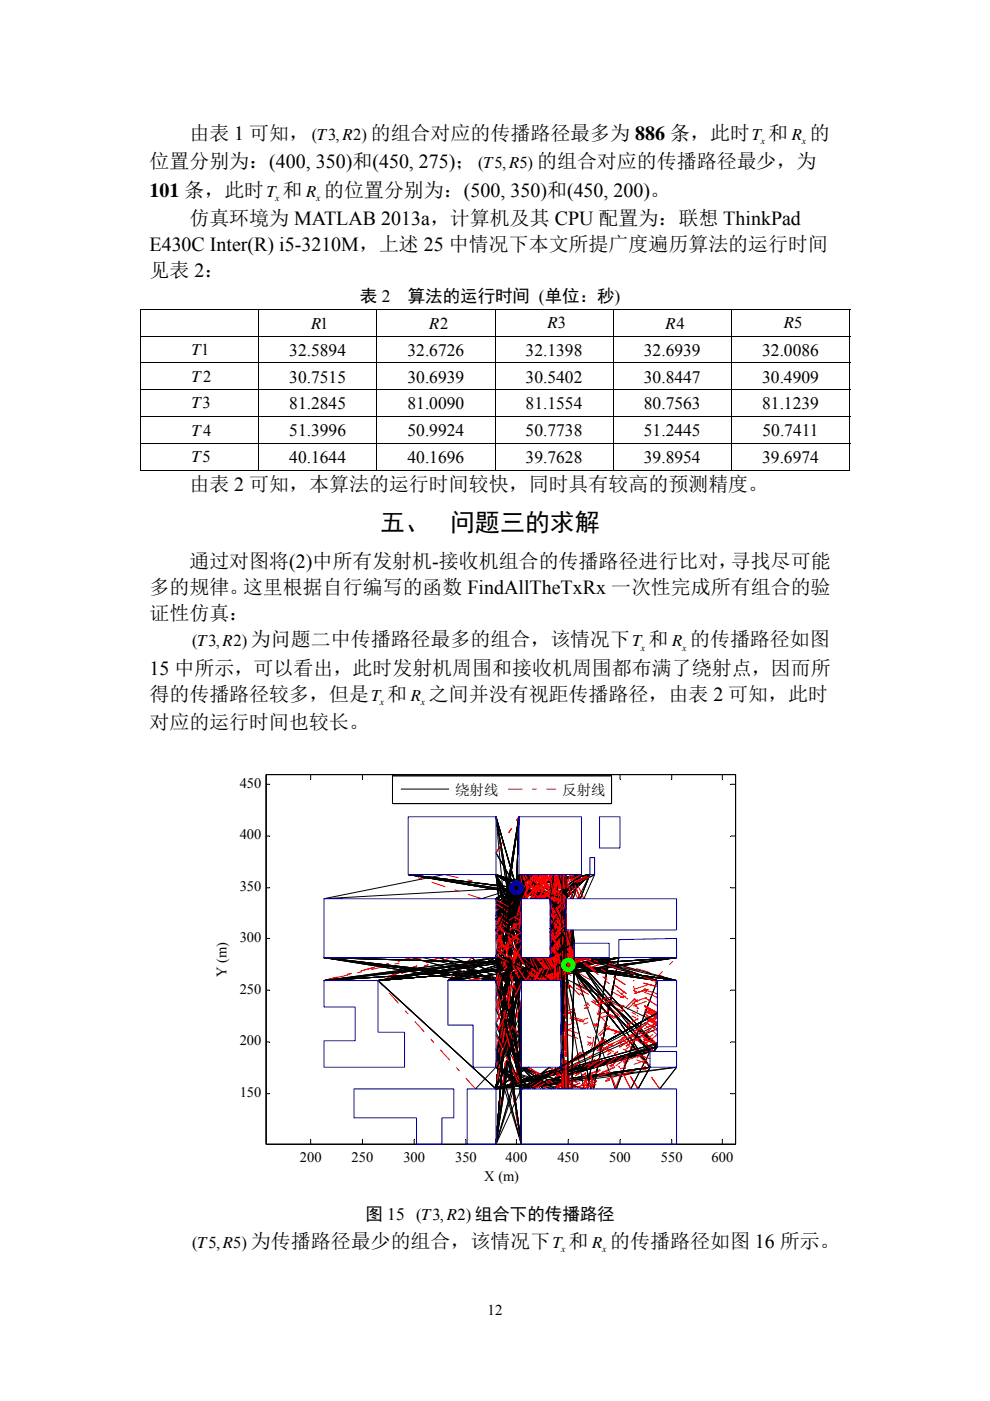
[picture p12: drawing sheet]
<svg xmlns="http://www.w3.org/2000/svg" width="210mm" height="297mm" viewBox="0 0 210 297" stroke-linecap="round" stroke-linejoin="round" font-family="sans-serif">
<path d="M29.7 65.5h.2v.2h-.2zM180.1 65.5h.2v.2h-.2zM180.1 99.6h.2v.2h-.2z" fill="#000"/>
<g fill="none" stroke="#000" stroke-width=".21">
<path d="M29.7 65.6h150.6M29.7 71.3h150.6M29.7 76.9h150.6M29.8 65.7v5.5M29.8 71.4v5.5M29.8 77v5.5M54.9 65.7v5.5M54.9 71.4v5.5M54.9 77v5.5M79.9 65.7v5.5M79.9 71.4v5.5M79.9 77v5.5"/>
<path d="M105 65.7v5.5M105 71.4v5.5M105 77v5.5M130.1 65.7v5.5M130.1 71.4v5.5M130.1 77v5.5M155.2 65.7v5.5M155.2 71.4v5.5M155.2 77v5.5M180.2 65.7v5.5M180.2 71.4v5.5M180.2 77v5.5"/>
<path d="M29.7 82.6h150.6M29.7 88.3h150.6M29.7 94h150.6M29.7 99.7h25.1M29.8 82.7v5.5M29.8 88.4v5.5M29.8 94.1v5.7M54.9 82.7v5.5M54.9 88.4v5.5M54.9 94.1v5.7M54.9 99.7h24.9M79.9 82.7v5.5"/>
<path d="M79.9 88.4v5.5M79.9 94.1v5.7M80 99.7h24.9M105 82.7v5.5M105 88.4v5.5M105 94.1v5.7M105.1 99.7h24.9M130.1 82.7v5.5M130.1 88.4v5.5M130.1 94.1v5.7M130.2 99.7h24.9M155.2 82.7v5.5"/>
<path d="M155.2 88.4v5.5M155.2 94.1v5.7M155.2 99.7h24.9M180.2 82.7v5.5M180.2 88.4v5.5M180.2 94.1v5.7"/>
</g>
<path d="M56.5 164.2h99.5v78.4h-99.5z" fill="#fff"/>
<path d="M56.5 164.2h99.5v78.4h-99.5z" fill="none" stroke="#fff" stroke-width=".21"/>
<g fill="none" stroke="#000" stroke-width=".21">
<path d="M56.5 164.2h99.5v78.4h-99.5zM56.5 177.2h.7M56.5 166.3h.7M65.9 164.2v1M76.9 164.2v1M87.8 164.2v1M98.8 164.2v1M105.2 173.2l4.3 15M105.2 173.2l5.4 34.7M105.2 173.2l5.4 29.8M105.2 173.2l5.4 57.7M109.5 164.2v1"/>
<path d="M110.1 173.2l-4.9 29.8M110.1 173.2l-.6 15M110.1 173.2l-4.9 34.7M120.5 164.2v1M131.5 164.2v1M142.5 164.2v1M153.2 164.2v1M155 177.2h1M155 166.3h1M56.5 199h.7M56.5 188.2h.7M86.6 185.4l30.1 5.1"/>
<path d="M86.6 185.4l22.9 2.8M86.6 185.4l33.4 5.1M94.2 185.4l-25.5 5.1 40.8-2.3M105.2 185.4l4.3 2.8M105.2 180.8l4.3 7.4M105.2 185.4l5.4 22.5M105.2 185.4l5.4 17.6M105.2 185.4l11.5 5.1M105.2 190.5l5.4 17.4M105.2 190.5l5.4 12.5M105.2 185.4l5.4 11.5-5.4-6.4M105.2 185.4l5.4 9"/>
<path d="M105.2 190.5l5.4 9M105.2 185.4l5.4 45.5M105.2 185.4l14.8 5.1M105.2 190.5l5.4 40.4M105.2 190.5l5.4 4.4M109.5 188.2l-4.3 19.7 15.3-3.3M109.5 188.2l7.2 2.3 3.8 14.1M109.5 188.2l-4.3 14.8M109.5 188.2l-4.3 19.7M109.5 188.2l1.1 19.7M109.5 188.2l1.1 14.8M109.5 188.2l2.6-2.8-1.5 5.1"/>
<path d="M109.5 188.2l-4.3 6.7M109.5 188.2l-4.3 9M109.5 188.2l1.1 2.6M109.5 188.2l-4.3 2.3M109.5 188.2l-4.3 42.7M109.5 188.2l-4.3 38.1M109.5 188.2l-4.3 54.4M109.5 188.2l1.1 54.4M109.5 188.2l1.1 38.1M109.5 188.2l1.1 42.7M109.5 188.2l1.1 2.3M109.5 188.2l7.2 2.3"/>
<path d="M109.5 188.2l10.5 2.3M109.5 188.2l-4.3 4.4M109.5 188.2l-4.3 5.9M109.5 188.2l1.3 2.3M109.5 188.2l1.6-2.8-5.9 5.1M109.5 188.2l-7.3 2.3M109.5 188.2l-4.3 23.5M109.5 188.2l1.1 7.4M109.5 188.2l1.1 5.6M109.5 188.2l1.1 4.9M109.5 188.2l4.4 2.3M109.5 188.2l4.9 2.3"/>
<path d="M109.5 188.2l5.4 2.3M109.5 188.2l-4.3 3.4M109.5 188.2l-4.3 4.1M109.5 188.2l-4.3 6.9M109.5 188.2l-4.3 7.4M109.5 188.2l1.6 2.3M109.5 188.2l1.1 2.9M109.5 188.2l2.1 2.3M109.5 188.2l-4.3 11.3M109.5 188.2l-4.3 9.2M109.5 188.2l-4.3 2.6M110.1 185.4l-4.9 17.6"/>
<path d="M110.1 185.4l-.6 2.8M110.1 185.4l-4.9 22.5M110.1 185.4l.5 17.6M110.1 185.4l.5 22.5M110.1 185.4l6.6 5.1M110.1 185.4l-4.9 8.2M110.1 185.4l-4.9 10.8 5.4 6.8M110.1 185.4l9.9 5.1M110.1 185.4l1.2 5.1-1.8-2.3M110.1 185.4l-4.9 8.7M110.1 185.4l3 5.1M110.3 185.4l-.8 2.8"/>
<path d="M110.6 190.5l-5.4 12.5M110.6 190.5l-5.4 17.4M110.6 190.5l-5.4 6.2M110.6 190.5l-5.4 8.5M110.6 190.5l-5.4 3.6M110.6 190.5l-5.4 7.9M110.8 185.4l-1.3 2.8M111.3 185.4l-1.8 2.8M112.6 185.4l-3.1 2.8M112.9 185.4l-3.4 2.8M113.1 185.4l-3.6 2.8M113.4 185.4l-3.9 2.8"/>
<path d="M113.6 185.4l-3 5.1M113.9 185.4l-3.3 5.1M114.4 185.4l-3.8 5.1M116.7 190.5l3.8 14.1M116.7 190.5l2.3 17.4M116.7 190.5l5.1 12.5M116.7 190.5l3.3 6.7M116.7 190.5l.8 17.4-12.3-4.9M116.7 190.5l5.1 11-1.8-4.3M116.7 190.5l1.8 17.4M116.7 190.5l7.1 40.4M116.7 190.5l8.7 40.4"/>
<path d="M116.7 190.5l13.8 40.4M116.7 190.5l5.1 11.8M116.7 190.5l3.3 6.4M116.7 185.4v5.1M116.7 190.5l2 17.4M116.7 190.5l3.3 4.4M116.7 190.5l3.3 4.1M116.7 190.5h3.3M116.7 190.5l3.3 3.3M116.7 190.5l9.4-5.1-2.3 5.1M116.9 185.4l-.2 5.1M117.2 185.4l-.5 5.1"/>
<path d="M117.5 185.4l-.8 5.1M117.7 185.4l-1 5.1M118.2 185.4l-1.5 5.1M119 185.4l1 5.1M119.8 185.4l.2 5.1M120 197.2l-1 10.7M120 197.2l-1 29.1M120 197.2l.5 7.4M120 190.5l-3.3 12.5M120 190.5l-1 17.4M120 190.5l-1 35.8M120 185.4v5.1"/>
<path d="M120 190.5l-3.3 6.4M120 190.5l-3.3 7.2M120 190.5l-.7-5.1-.3 22.5M120 190.5l-1.5-5.1-1.8 17.6M120 190.5l-3.3 3.1M120 190.5l-3.3 3.6M120 190.5l-3.3 4.9M120 190.5l-3.3 10.2 3.3-3.5M120 190.5l-2.8 17.4M120 190.5l-1.8 17.4M120 190.5l-3.3 4.6M120 190.5l-3.3 10.8"/>
<path d="M120 190.5l-1 28.9M120 190.5l-.7 40.4-.3-4.6M120 190.5l-3.3 12.3 5.1-2.8M120 197.2l-3.3 3.3M120 197.2l-3.3 3.8M120 197.2l.5 33.7M120 197.2l1.8 3.8M120 197.2l1.8 3.5M120 197.2l1.8 3.3M120 190.5l-2 17.4M121 197.2l.8 5.8M121.5 197.2l.3 2.8"/>
<path d="M121.8 200l-1.3 4.6M121.8 200l-.5-2.8 .5 5.8M121.8 200l-.5 30.9M121.8 200l-5.1 2.5M121.8 200l-5.1 3M121.8 200l-11.2 7.9M123.3 185.4l-6.6 5.1M123.3 185.4l-6.6 7.7 3.3-2.6M123.3 185.4l-6.6 7.9M123.3 185.4l-6.6 9.5M123.3 185.4l-6.6 7.4M123.3 185.4l-1.8 5.1"/>
<path d="M123.3 185.4l-6.6 6.4M123.3 185.4l-2.3 5.1M123.3 185.4l-3.3 5.1M123.3 185.4l-13.8 2.8M125.1 185.4l-15.6 2.8M125.1 185.4l-8.4 5.1M125.1 185.4l-5.1 5.1M125.1 185.4l-2 5.1M125.1 185.4l-8.4 7.2M125.1 185.4l-2.5 5.1M155 199h1M155 188.2h1"/>
<path d="M56.5 209.9h.7M68.7 203l51.8 1.6M68.7 203l36.5 4.9M68.7 203l30.4 4.9M68.7 203l41.9 4.9M80.2 207.9l33.9-4.9-3.5 4.9M80.2 207.9l25 23M87.3 203l17.9 4.9M89.6 203l21 4.9M93.2 203l12 4.9M95 207.9l17.9-4.9-2.3 4.9M95.8 203l14.8 4.9"/>
<path d="M100.1 203l5.1 4.9M102.9 203l7.7 4.9M105.2 203l5.4 4.9M105.2 203l5.4 39.6M105.2 207.9l5.4 34.7M105.2 203l5.4 23.3M105.2 207.9l5.4 18.4M105.2 203l5.4 27.9M105.2 214l5.4 12.3M105.2 216.8l5.4 9.5M105.2 217.1l5.4 13.8M105.2 218.9l5.4 12"/>
<path d="M105.2 203l15.3 1.6M105.2 203l-36.5 4.9M105.2 203l-25 4.9M105.2 203l-10.2 4.9M105.2 203l13.8 4.9M105.2 203l34.2 4.9M105.2 203h5.4M105.2 207.9l5.4 23M105.2 203l8.9 4.9M105.2 203l9.7 4.9M105.2 203l5.6 4.9M105.2 203l6.1 4.9"/>
<path d="M105.2 203l8.2 4.9M105.2 203l11.7 4.9M105.2 207.9l11.2-4.9-5.8 4.9M110.6 203l9.9 1.6M110.6 203v4.9M110.6 203l-41.9 4.9M110.6 203l-30.4 4.9M110.6 203l-15.6 4.9M110.6 203l8.4 4.9M110.6 203l28.8 4.9M110.6 203l32.9 4.9M110.6 203l5.8 4.9"/>
<path d="M110.6 203l6.1 4.9M110.6 203l3 4.9M110.6 203l4.1 4.9M110.6 203l5.6 4.9M110.6 203l28.8 13.8M110.6 203l2.5 4.9M110.6 207.9h-5.4M110.6 203l-5.4 4.9M110.6 207.9l-5.4 23M110.6 203l-5.4 27.9M110.6 207.9l-5.4 18.4M110.6 203l-5.4 23.3"/>
<path d="M110.6 207.9l-5.4 34.7M110.6 203l-5.4 39.6M110.6 219.4l-5.4 11.5M110.6 217.6l-5.4 13.3M110.6 217.3l-5.4 9M110.6 214.8l-5.4 11.5M110.6 219.9l-5.4 6.4M110.8 203l-5.6 4.9M112.1 203l-6.9 4.9M112.4 203l-1.8 4.9M113.9 203l-3.3 4.9M114.4 203l-45.7 4.9"/>
<path d="M114.7 203l-4.1 4.9M115.2 203l-4.6 4.9M115.7 203l-20.7 4.9M115.9 203l-5.3 4.9M116.7 203l3.8 1.6M116.7 203l2.3 4.9M116.7 203l-6.1 4.9M116.7 203l-11.5 4.9M119 207.9l.8 23M120.5 204.6l23 3.3M120.5 204.6l17.4 21.7M120.5 204.6l17.4 18.3"/>
<path d="M120.5 204.6l-40.3 3.3M120.5 204.6l-25.5 3.3M120.5 204.6l18.9 3.3M120.5 204.6l18.9 17.3M120.5 204.6l-1.5 3.3M120.5 204.6l-1.5 21.7M120.5 204.6l-15.3 3.3M121.8 203l-16.6 4.9M121.8 203l-1.3 1.6M121.8 203l-11.2 4.9M122.3 203l15.6 23.3M124.4 203l-19.2 4.9"/>
<path d="M124.9 203l14.5 4.9M125.1 203l-14.5 4.9M125.6 203l17.9 4.9M127.2 203l-16.6 4.9M129.2 203l-24 4.9M129.2 203l-8.7 1.6M129.2 203l-4.6 27.9M129.2 203l-18.6 4.9M131.3 203l-10.8 1.6M131.3 203l-5.4 27.9M131.3 203l-20.7 4.9M131.3 203l-26.1 4.9"/>
<path d="M139.4 218.1l-28.8 12.8M139.4 217.3l-28.8 13.6M139.4 215.5l-28.8 15.4M139.4 207.9l-16.6-4.9 20.7 4.9M139.4 207.9l-8.7 23M143.5 203l-38.3 4.9M143.5 203l-74.8 4.9M143.5 203l-32.9 4.9M155 209.9h1M56.5 231.9h.7M56.5 220.9h.7M105.2 222.4l5.4 20.2"/>
<path d="M105.2 225l5.4 17.6M105.2 226.3l-4.3 4.6M105.2 226.3l6.6 4.6M105.2 226.3l11.7 4.6M105.2 226.3l15.6 4.6M105.2 226.3l8.2 4.6M105.2 230.9h5.4M105.2 226.3l5.4 4.6M105.2 226.3l7.2 4.6M105.2 226.3l6.1 4.6M105.2 226.3l13.8 4.6M110.6 226.3l4.1 4.6"/>
<path d="M110.6 226.3l4.6 4.6M110.6 226.3l4.8 4.6M110.6 226.3l9.7 4.6M110.6 226.3l13 4.6M110.6 226.3l7.1 4.6M110.6 226.3l6.6 4.6M110.6 226l-5.4 16.6M110.6 224l-5.4 18.6M110.6 230.9l-5.4 11.7M111.6 226.3l-6.4 4.6M112.1 226.3l-6.9 4.6M116.4 226.3l-5.8 4.6"/>
<path d="M116.7 226.3l-6.1 4.6M119 226.3l-8.4 4.6M119 226.3l20.4-11.5-28.8 16.1M119 226.3l-13.8 4.6M137.9 226.3l-2.6 4.6M137.9 222.9l1.5-1.5-28.8 9.5M137.9 222.9l-4.1 8M137.9 226.3l-27.3 4.6M137.9 222.9l-27.3 8M137.9 226.3l-32.7 4.6M137.9 222.9l-32.7 8M139.4 221.9l-28.8 9"/>
<path d="M139.4 221.9l-17.4-18.9 15.9 19.9M139.4 221.9l-.8 1M139.4 221.9l-34.2 9M139.4 221.2l-34.2 9.7M143.5 226.3l-38.3 4.6M143.5 226.3l-3.6 4.6M143.5 226.3l-32.9 4.6M155 231.9h1M155 220.9h1M65.9 241.6v1M76.9 241.6v1M87.8 241.6v1"/>
<path d="M98.8 241.6v1M109.5 241.6v1M120.5 241.6v1M131.5 241.6v1M142.5 241.6v1M153.2 241.6v1"/>
</g>
<g fill="none" stroke="#00f" stroke-width=".21">
<path d="M86.6 173.2h18.6v12.2h-18.6zM110.1 173.2h13.2v12.2h-13.2zM127.2 173.2h4.3v6.6h-4.3zM68.7 190.5h36.5v12.5h-36.5zM110.6 190.5h6.1v12.5h-6.1zM120 190.5h23.5v6.7h-23.5zM121.8 200h7.4v3h-7.4zM125.1 181.8h1v3.6h-1zM131.3 199.2l12.2-.2v4h-12.2zM68.7 207.9h11.5v11h5.6v7.4h-17.1v-5.6h6.6v-7.2h-6.6zM95 207.9h10.2v18.4h-4.8v-9h-5.4zM110.6 207.9h8.4v18.4h-8.4z"/>
<path d="M139.4 207.9h4.1v14h-4.1zM75.1 230.9h21.2v6.1h-2.6v5.6h-5.4v-5.6h-13.2zM99.1 230.9h6.1v11.7h-6.1zM110.6 230.9h32.9v11.7h-32.9zM137.9 222.9h5.6v3.4h-5.6z"/>
<circle cx="109.6" cy="188.2" r="1.02"/>
<circle cx="120.5" cy="204.6" r="1.02"/>
</g>
<g fill="none" stroke="#f00" stroke-width=".21" stroke-dasharray="3 2 1 2" stroke-linecap="butt">
<path d="M94.2 185.4l22.5 5.1M102.2 190.5l-15.6-5.1M105.2 194.9l5.4 8.1M105.2 197.2l5.4 10.7M105.2 192.6l5.4 5.1M105.2 194.1l5.4 6.6M105.2 193.6l5.4 9.4M105.2 196.2l5.4 11.7M105.2 196.7l5.4 6.3M105.2 199l5.4 8.9M105.2 180.8l4.9-7.6M105.2 199.2l5.4 3.8"/>
<path d="M105.2 191.6l5.4 3.8M105.2 192.3l5.4 5.1M105.2 195.1l8.2 12.8M105.2 199.7l11 8.2M105.2 191.6l5.4 4M105.2 195.6l7.2 12.3M105.2 199.2l10.7 8.7M105.2 194.1l7.9 13.8M105.2 196.2l7.9-10.8M105.2 194.1l5.4 3.6M105.2 198.4l6.4 9.5M105.2 199.5l5.4 13.2"/>
<path d="M105.2 197.4l5.4 11M105.2 196.7l5.4 2.8M105.2 190.8l5.4 2.8M110.3 185.4l1.3 5.1M110.3 185.4l1 5.1M110.6 190.8l-5.4 17.1M110.6 197.7l-5.4 5.3M110.6 196.9l-5.4 11M110.6 194.4l-5.4 8.6M110.6 199.5l-5.4 8.4M110.6 196.9l-5.4 6.1M110.6 195.6l-5.4 47"/>
<path d="M110.6 193.8l-5.4 37.1M110.6 193.1l-5.4 33.2M110.6 195.4l-5.4 3.8M110.6 197.4l-5.4 4.9M110.6 195.6l-5.4 4.1M110.6 194.9l-5.4 4.3M110.6 191.1l-5.4 20.1M110.6 197.7l-5.4 3.6M110.6 191.1l-5.4 18.6M110.6 199.5l-5.4 3M110.6 193.6l-5.4 3.1M110.8 190.5l2.8-5.1"/>
<path d="M110.8 185.4l2.3 5.1M110.8 185.4l1.8 5.1M110.8 185.4l2.1 5.1M110.8 190.5l2.3-5.1M111.1 185.4l5.6 5.1M111.1 190.5l3.6-5.1M111.1 185.4l2.8 5.1M111.3 190.5l4.1-5.1M111.3 190.5l1.3-5.1M111.3 185.4l2.8 5.1M111.3 190.5l1.1-5.1M111.6 190.5l4.1-5.1"/>
<path d="M111.6 190.5l1.5-5.1M112.1 185.4l4.6 5.1M112.1 185.4l7.9 8.4M112.1 185.4l1.5 5.1M112.4 185.4l1 5.1M112.6 185.4l7.4 6.7M112.6 190.5l2.1-5.1M112.6 185.4l1.3 5.1M112.9 185.4l7.1 5.9M112.9 190.5l2-5.1M113.1 190.5l2.1-5.1M113.1 185.4l1.3 5.1"/>
<path d="M113.1 190.5l2.8-5.1M113.1 185.4l6.9 9.2M113.1 185.4l6.9 5.4M113.1 185.4l2.3 5.1M113.4 185.4l6.6 5.1M113.4 190.5l1-5.1M113.6 185.4l3.1 5.1M113.6 190.5l1.6-5.1M113.9 190.5l9.4-5.1M113.9 185.4l6.1 8.7M113.9 190.5l2.8-5.1M113.9 190.5l1.5-5.1"/>
<path d="M114.1 190.5l3.1-5.1M114.4 190.5l10.7-5.1M114.4 190.5l1.3-5.1M114.4 185.4l5.6 6.9M114.4 185.4l1 5.1M114.7 185.4l7.1 17.6M114.7 185.4l2 5.1M114.7 185.4l5.3 8.2M114.9 190.5l11.2-5.1M114.9 185.4l6.9 16.4M115.2 185.4l4.8 11.8M115.2 185.4l1.7 5.4"/>
<path d="M115.4 185.4l4.6 6.2M115.4 185.4l1.3 5.4M115.4 190.5l2.3-5.1M115.4 190.5l1-5.1M115.7 185.4l4.3 5.1M115.7 185.4l1.5 5.4M115.9 185.4l4.1 6.7M116.4 185.4l1.3 5.4M116.7 193.1l3.3 4.1M116.7 193.3l5.1 6.7M116.7 185.4v5.1M116.7 196.9l2.6 4.9"/>
<path d="M116.7 197.7l2.3 4.8M116.7 193.6l3.3 3.6M116.7 194.1l5.1 5.9M116.7 195.4l5.1 7.6M116.7 193.8l3.3 3.4M116.7 195.1l5.1 4.9M116.7 194.9l5.1 7.6M116.7 199.2l3.3 4.4M116.7 198.7l3.3 4.1M116.7 191.3l1.5 5.4M116.7 195.1l5.1 7.4M116.7 197.4l5.1 5.6"/>
<path d="M116.7 198.4l3.1 4.6M116.7 195.6l2 5.1M116.7 192.8l3.3 3.9M116.7 193.8l1.8 5.2M116.7 199l3.1 4.3M116.7 197.4l5.1 5.4M116.7 200l3.8 3.8M116.7 193.6l3.3 3.3M116.7 198.4l1.5-13M116.7 197.4l2.6 4.9M116.7 185.4l3.3 6.2M116.7 195.6l5.1 6.7"/>
<path d="M116.7 198.2l5.1 4.3M116.7 192.6l3.3 2.8M116.7 192.3l5.1 10.2M116.7 197.9l5.1 4.9M116.7 191.8l3.3 3.1M116.7 190.5l5.1 11.8M116.7 197.7l2.8 4.6M116.7 196.4l5.1 6.4M116.7 199.5l1.5 8.4M116.7 198.4l5.1 4.4M116.7 193.1l3.3 2.8M116.7 196.2l2.3 4.8"/>
<path d="M116.7 198.7l5.1 4.1M116.7 193.6l3.3 2.6M116.9 185.4l1.3 22.5M116.9 185.4l.8 22.5M117.2 185.4l1.8 22.5M117.2 185.4l2.8 5.1M117.5 185.4l.7 5.4M117.7 185.4l2.3 11.8M117.7 185.4l2.3 5.1M118.2 185.4l.8 5.4M118.2 185.4l1.8 5.4M118.5 185.4l-1.8 5.1"/>
<path d="M118.5 185.4l-1.8 5.9M118.5 185.4l.5 5.4M118.5 185.4l1.5 45.5M118.7 185.4l.3 5.7M119 185.4l-2.3 5.1M119 185.4l-2.3 14.1M119.3 185.4l-2.6 17.6M119.3 185.4l.2 5.7M119.5 185.4l.8 45.5M119.8 185.4l-.8 22.5M119.8 185.4l-3.1 8.4M119.8 185.4l-.8 24"/>
<path d="M120 196.9l-3.3 6.1M120 185.4v5.7M120 185.4l-1 40.9M120 191.3l-3.3 2.5M120 192.1l-3.3 3M120 194.9l-3.3 4.3M120 194.6l-3.3 4.1M120 185.4v45.5M120 197.2l.8 5.3M120 197.2l.3 5.3M120 193.8l-3.3 3.6M120 193.6l-3.3 4.8"/>
<path d="M120 196.7l-3.3 3.5M120 194.1l-3.3 4.9M120 196.9l-3.3 3.1M120 191.6l-3.3 5.8M120 191.6l-3.3 4M120 195.4l-3.3 2.8M120 185.4l-3.3 6.9M120 194.9l-3.3 3M120 192.1l-3.3 5.6M120 194.6l-3.3 4.6M120 192.3l-3.3 4.1M120 190.8l-3.3 10.2"/>
<path d="M120 197.2l1 5.3M120 195.9l-3.3 2.5M120 196.2l-3.3 2.5M120 190.8l-3.3 2.8M120 190.5l-3.3 7.2M120.3 197.2l.5 5.3M120.5 197.2l.3 5.3M120.5 197.2l1.3 2.8M121 197.2l-.7 5.3M121 185.4l-4.3 10.2M121 190.5l-2-5.1M121 197.2v5.3"/>
<path d="M121 197.2l.8 3.3M121.3 197.2l-.5 5.3M121.3 197.2l-.8 5.3M121.3 197.2l-1 5.3M121.5 197.2l-.7 5.3M121.5 190.5l-1.7-5.1M121.5 185.4l-4.8 10.8M121.8 200l-2.3 5.1M122.6 190.5l-2.6-5.1M123.1 190.5l-2.1-5.1M123.8 190.5l-2.3-5.1M87.3 203l-18.6 4.9"/>
<path d="M89.6 203l-20.9 4.9M93.2 203l-13 4.9M95.8 203l-15.6 4.9M99.1 207.9l5.3-.8M100.1 203l-5.1 4.9M102.9 203l-7.9 4.9M105.2 214l5.4-11M105.2 216.8l5.4-8.9M105.2 217.1l5.4-14.1M105.2 218.9l5.4-11M105.2 211.7l5.4 30.9M105.2 202.3l5.4 5.6"/>
<path d="M105.2 211.2l5.4 19.7M105.2 213.5l8.4-10.5M105.2 201.3l9.7 6.6M105.2 209.7l5.4 16.6M105.2 219.4l5.4 11.5M105.2 202.5l9.7 5.4M110.6 200.7l-5.4 7.2M110.6 219.4l-5.4-11.5M110.6 217.6l-5.4-14.6M110.6 217.3l-5.4-9.4M110.6 214.8l-5.4-11.8M110.6 219.9l-5.4-6.4"/>
<path d="M110.6 212.7l-5.4 13.6M110.6 208.4l-5.4 11M110.8 207.9l5.9-4.9M110.8 203l5.6 4.9M111.3 207.9l10.5-7.9M111.6 207.9l3.1-4.9M112.1 203l27.3 18.9M112.1 203l6.9 4.9M112.4 207.9l3-4.9M112.4 203l2 4.9M112.9 203l5.1 1.6M112.9 203l2.3 4.9"/>
<path d="M113.1 207.9l2.8-4.9M113.4 207.9l8.4-4.9M113.4 207.9l3-4.9M113.6 207.9l3.1-4.9M113.6 203l4.1 4.9M113.9 203l3.6 4.9M114.1 207.9l4.9-2.6M114.1 203l3.9 4.9M114.1 203l5.7 .8M114.4 203l5.4 .8M114.4 207.9l2-4.9M114.7 203l4.3 4.9"/>
<path d="M114.7 207.9l7.1-7.9M114.7 203l3.3 4.9M114.9 207.9l4.9-2.3M114.9 207.9l4.6-3.1M114.9 207.9l4.6-2.6M115.2 203l22.7 23.3M115.2 207.9l5.3-10.7M115.4 203l2.8 4.9M115.7 203l5.3 1.3M115.9 203l22 19.9M115.9 207.9l4.4-3.3M115.9 203l2.8 4.9"/>
<path d="M116.2 207.9l5.6-4.9M116.2 207.9l4.3-3.3M116.4 203l4.9 2.3M116.4 203l23 18.9M116.4 207.9l4.1-3.3M116.4 203l2.6 4.9M116.4 207.9l4.4-3.6M116.4 203l2.1 4.9M116.7 207.9l4.3-3.3M116.7 200.7l2.3 7.2M116.7 201.3l2 6.6M116.7 202.5l4.8 2.6"/>
<path d="M116.7 202.8l4.8 2.5M116.7 203l4.6 2.8M116.7 200.5l3.8 4.1M116.7 200.7l3.6 4.1M116.7 201l3.6 4.3M116.7 200.2l3.6 4.1M116.7 201l2.3 6.9M116.7 202.8l1.3 5.1M116.9 207.9l12.3-4.9M117.2 207.9l-.5-4.9M117.5 207.9l13.8-4.9M117.5 207.9l3-4.3"/>
<path d="M117.5 207.9l1.2-22.5M117.7 207.9l3.6-4.1M117.7 207.9l.8-22.5M118 207.9l3.3-4.3M118 207.9l-1.3-9.5M118 207.9l3-4.6M118 207.9l3-10.7M118.2 207.9l-1.5-17.4M118.2 207.9l2.8-4.6M118.2 207.9l1.1-22.5M118.2 207.9l1.8-10.7M118.5 207.9l1.5-10.7"/>
<path d="M118.5 207.9l2.3-4.9M118.7 207.9l1.6-10.7M118.7 207.9l1.6-5.1M118.7 207.9l2.8-4.6M118.7 207.9l2.6-4.6M119 219.4l.5 11.5M119 207.9l2.3-4.9M119 215.3l20.4-6.1M119 209.4l.8 21.5M119 217.8l20.4-7.1M119 218.9l20.4-7.4M119 214.8l20.4-6.6"/>
<path d="M119 207.9l1.5-5.1M119 213.5l.5-28.1M121.8 201.5l-2.3 5.1M121.8 202.3l-2.8 5.6M121.8 202.5l-3.1 4.4M121.8 202.5l-3.1 4.6M121.8 201.5l-2 5.1M121.8 201l-2.3 5.1M121.8 200.7l-2.3 4.9M121.8 200.5l-2.5 4.8M121.8 203l-3.6 4.1M121.8 201.8l-2 4.8"/>
<path d="M121.8 202.8l-3.8 3.8M121.8 202.3l-3.3 4.3M121.8 202.5l-4.1 3.6M121.8 202.5l-2.3 4.9M121.8 202.8l-3.8 3.6M121.8 202.3l-2 4.8M121.8 202.8l-3.3 4.3M121.8 202.8l-4.1 3.3M121.8 200.5l-1.3 5.3M121.8 202.8l-4.3 3.3M122 203l-3.5 4.4M122 203l-3.8 4.1"/>
<path d="M122 203l-4.3 3.4M122.3 203l-3 4.6M122.6 203l-4.4 3.4M122.6 203l-4.4 3.6M122.8 203l-5.1 1.6M122.8 203l-5.3 1.3M123.8 203l-4.5 3.1M124.1 203l-5.1 1.8M124.4 203l19.1 4.9M124.9 203l-5.4 1.8M125.1 203l14.3 4.9M125.6 203l-5.3 1.6"/>
<path d="M127.2 203l16.3 4.9M139.4 214.8l-4.6-2.6M139.4 218.1l-20.4-10.2M139.4 217.3l-28.8-14.3M139.4 215.5l-22.7-12.5M139.4 216.8l-20.4 9.5M139.4 215.8l-4.6-2.5M139.4 216.8l-4.3-3M139.4 209.2l-5.1-1.3M139.4 217.3l-4.3-3M139.4 213.3l-15.6-10.3M139.4 215.3l-17.4-12.3"/>
<path d="M139.4 218.6l-4.3-3.3M139.4 215.5l-16.8-12.5M139.4 219.4l-4.3-3.3M139.4 210.7l-5.1-1.5M139.4 211.5l-5.1-2.1M139.4 208.2l-15.3-5.2M139.4 217.1l-16.8-14.1M100.9 230.9l-20.7-23M105.2 222.4l5.4-19.4M105.2 225l5.4-17.1M110.6 226l-5.4-18.1M110.6 224l-5.4-21"/>
<path d="M111.3 230.9l6.4-4.6M111.6 226.3l6.6 4.6M111.8 230.9l7.2-4.6M112.1 226.3l7.2 4.6M112.4 230.9l27-17.6M113.4 230.9l26-15.1M114.7 230.9l4.3-4.6M115.2 230.9l28.3-27.9M115.4 230.9l24-23M116.4 226.3l5.9 4.6M116.7 226.3l6.4 4.6M116.9 230.9l22.5-9"/>
<path d="M116.9 230.9l21-8M117.2 230.9l22.2-15.6M117.7 230.9l21.7-14.1M117.7 226.3l6.4 4.6M118.2 230.9l21.2-15.4M119 230.9l18.9-6.4M119.3 230.9l.2-5.4M119.3 230.9l20.1-13.6M119.3 230.9l-.3-17.4M119.5 230.9v-5.4M119.5 230.9l1-33.7M119.8 230.9l.2-5.4"/>
<path d="M119.8 230.9l1.2-33.7M120 230.9v-5.4M120 230.9v-45.5M120 230.9l.3-5.4M120.3 230.9l19.1-9M120.3 230.9l17.6-8M120.3 230.9v-5.4M120.5 230.9l.3-5.4M120.8 230.9l17.1-4.6M121.3 230.9v-5.4M122.3 230.9l17.1-13.8M123.1 230.9l16.3-12.3"/>
<path d="M123.6 230.9l14.3-4.6M123.6 230.9l14.3-5.1M123.8 230.9l5.4-27.9M124.1 230.9l15.3-11.5M124.6 230.9l-.8-5.4M125.4 230.9l5.9-27.9M125.9 230.9l-1-5.4M130.5 230.9l8.9-23M130.7 230.9l-2-5.1M133.8 230.9l-2.5-4.9M135.3 230.9l-2.8-4.6M137.9 224.5l-18.9-6.7"/>
<path d="M137.9 225.8l-18.9-6.9M138.6 222.9l-3.8-3.8M138.6 222.9l-3.8-4M139.4 221.4l-3.8-3.6M139.4 221.2l-20.4-5.9M139.4 221.4l-20.4-6.6M139.9 230.9l-3-4.4"/>
</g>
<circle cx="120.5" cy="204.6" r="1.02" fill="none" stroke="#0f0" stroke-width="1" stroke-linecap="butt"/>
<circle cx="109.6" cy="188.2" r="1.02" fill="none" stroke="#00f" stroke-width="1" stroke-linecap="butt"/>
<path d="M83.2 164.5h46.5v5.9h-46.5z" fill="#fff"/>
<path d="M83.2 164.5h46.5v5.9h-46.5z" fill="none" stroke="#fff" stroke-width=".21"/>
<path d="M83.2 164.5h46.5v5.9h-46.5zM85 167.3h10.3" fill="none" stroke="#000" stroke-width=".21"/>
<path d="M107.8 167.3h10.2" fill="none" stroke="#f00" stroke-width=".21" stroke-dasharray="3 2 1 2" stroke-linecap="butt"/>
<g font-size="5.3">
<text x="80.7" y="112.7">五、</text>
<text x="95.5" y="112.7">问题三的求解</text>
</g>
<g font-size="4.2">
<text x="40.2" y="29.7">由表 1 可知，</text>
<text x="78.6" y="29.7">的组合对应的传播路径最多为 886 条，此时</text>
<text x="162.9" y="29.7">和</text>
<text x="171.8" y="29.7">的</text>
<text x="31.7" y="35.7">位置分别为：(400, 350)和(450, 275)；</text>
<text x="113.9" y="35.7">的组合对应的传播路径最少，为</text>
<text x="31.7" y="41.7">101 条，此时</text>
<text x="59.9" y="41.7">和</text>
<text x="68.7" y="41.7">的位置分别为：(500, 350)和(450, 200)。</text>
<text x="40.2" y="47.8">仿真环境为 MATLAB 2013a，计算机及其 CPU 配置为：联想 ThinkPad</text>
<text x="31.7" y="53.3">E430C Inter(R) i5-3210M，上述 25 中情况下本文所提广度遍历算法的运行时间</text>
<text x="31.7" y="58.8">见表 2：</text>
<text x="40.2" y="104">由表 2 可知，本算法的运行时间较快，同时具有较高的预测精度。</text>
<text x="40.2" y="120.5">通过对图将(2)中所有发射机-接收机组合的传播路径进行比对，寻找尽可能</text>
<text x="31.7" y="126">多的规律。这里根据自行编写的函数 FindAllTheTxRx 一次性完成所有组合的验</text>
<text x="31.7" y="131.5">证性仿真：</text>
<text x="53.2" y="137">为问题二中传播路径最多的组合，该情况下</text>
<text x="137.5" y="137">和</text>
<text x="146.4" y="137">的传播路径如图</text>
<text x="31.7" y="143.1">15 中所示，可以看出，此时发射机周围和接收机周围都布满了绕射点，因而所</text>
<text x="31.7" y="148.5">得的传播路径较多，但是</text>
<text x="82.1" y="148.5">和</text>
<text x="91" y="148.5">之间并没有视距传播路径，由表 2 可知，此时</text>
<text x="31.7" y="154.6">对应的运行时间也较长。</text>
<text x="53.2" y="264.6">为传播路径最少的组合，该情况下</text>
<text x="120.6" y="264.6">和</text>
<text x="129.4" y="264.6">的传播路径如图 16 所示。</text>
</g>
<g font-size="3.7">
<text x="76.3" y="64.1">表 2</text>
<text x="86.5" y="64.1">算法的运行时间 (单位：秒)</text>
<text x="61.4" y="75.4">32.5894</text>
<text x="86.4" y="75.4">32.6726</text>
<text x="111.5" y="75.4">32.1398</text>
<text x="136.6" y="75.4">32.6939</text>
<text x="161.7" y="75.4">32.0086</text>
<text x="61.4" y="81.1">30.7515</text>
<text x="86.4" y="81.1">30.6939</text>
<text x="111.5" y="81.1">30.5402</text>
<text x="136.6" y="81.1">30.8447</text>
<text x="161.7" y="81.1">30.4909</text>
<text x="61.4" y="86.8">81.2845</text>
<text x="86.4" y="86.8">81.0090</text>
<text x="111.5" y="86.8">81.1554</text>
<text x="136.6" y="86.8">80.7563</text>
<text x="161.7" y="86.8">81.1239</text>
<text x="61.4" y="92.5">51.3996</text>
<text x="86.4" y="92.5">50.9924</text>
<text x="111.5" y="92.5">50.7738</text>
<text x="136.6" y="92.5">51.2445</text>
<text x="161.7" y="92.5">50.7411</text>
<text x="61.4" y="98.1">40.1644</text>
<text x="86.4" y="98.1">40.1696</text>
<text x="111.5" y="98.1">39.7628</text>
<text x="136.6" y="98.1">39.8954</text>
<text x="161.7" y="98.1">39.6974</text>
<text x="77.5" y="258.6">图 15 ( 3,R2) 组合下的传播路径</text>
</g>
<g font-size="3.5">
<text x="66.2" y="29.7">( 3,R2)</text>
<text x="67.2" y="29.7">T</text>
<text x="159.5" y="29.7">T</text>
<text x="167.9" y="29.7">R</text>
<text x="101.5" y="35.7">( 5,R5)</text>
<text x="102.5" y="35.7">T</text>
<text x="56.5" y="41.7">T</text>
<text x="64.9" y="41.7">R</text>
<text x="66" y="69.7">R1</text>
<text x="91.1" y="69.7">R2</text>
<text x="116.1" y="69.5">R3</text>
<text x="141.2" y="69.7">R4</text>
<text x="166.3" y="69.5">R5</text>
<text x="40.6" y="75.3">T1</text>
<text x="40.6" y="81">T2</text>
<text x="40.6" y="86.5">T3</text>
<text x="40.6" y="92.4">T4</text>
<text x="40.6" y="97.9">T5</text>
<text x="40.8" y="137">( 3,R2)</text>
<text x="41.8" y="137">T</text>
<text x="134.1" y="137">T</text>
<text x="142.5" y="137">R</text>
<text x="78.7" y="148.5">T</text>
<text x="87.1" y="148.5">R</text>
<text x="89.3" y="258.6">T</text>
<text x="40.8" y="264.6">( 5,R5)</text>
<text x="41.8" y="264.6">T</text>
<text x="117.2" y="264.6">T</text>
<text x="125.6" y="264.6">R</text>
</g>
<text font-size="3.2" x="103.4" y="278.7">12</text>
<g font-size="3.1">
<text x="50.8" y="167">450</text>
<text x="96.5" y="168.5">绕射线</text>
<text x="119.3" y="168.5">反射线</text>
<text x="50.8" y="178">400</text>
<text x="50.8" y="189">350</text>
<text x="50.8" y="199.7">300</text>
<text x="48" y="207.1" transform="rotate(-90 48 207.1)">Y (m)</text>
<text x="50.8" y="210.7">250</text>
<text x="50.8" y="221.6">200</text>
<text x="50.8" y="232.6">150</text>
<text x="63.6" y="246.4">200</text>
<text x="74.6" y="246.4">250</text>
<text x="85.6" y="246.4">300</text>
<text x="96.5" y="246.4">350</text>
<text x="102.7" y="250.5">X (m)</text>
<text x="107.3" y="246.4">400</text>
<text x="118.2" y="246.4">450</text>
<text x="129.2" y="246.4">500</text>
<text x="140.2" y="246.4">550</text>
<text x="150.9" y="246.4">600</text>
</g>
<g font-size="2">
<text x="161.4" y="30.6">x</text>
<text x="170.1" y="30.6">x</text>
<text x="58.3" y="42.6">x</text>
<text x="67.1" y="42.6">x</text>
<text x="136" y="137.9">x</text>
<text x="144.7" y="137.9">x</text>
<text x="80.6" y="149.5">x</text>
<text x="89.3" y="149.5">x</text>
<text x="119" y="265.5">x</text>
<text x="127.7" y="265.5">x</text>
</g>
</svg>
